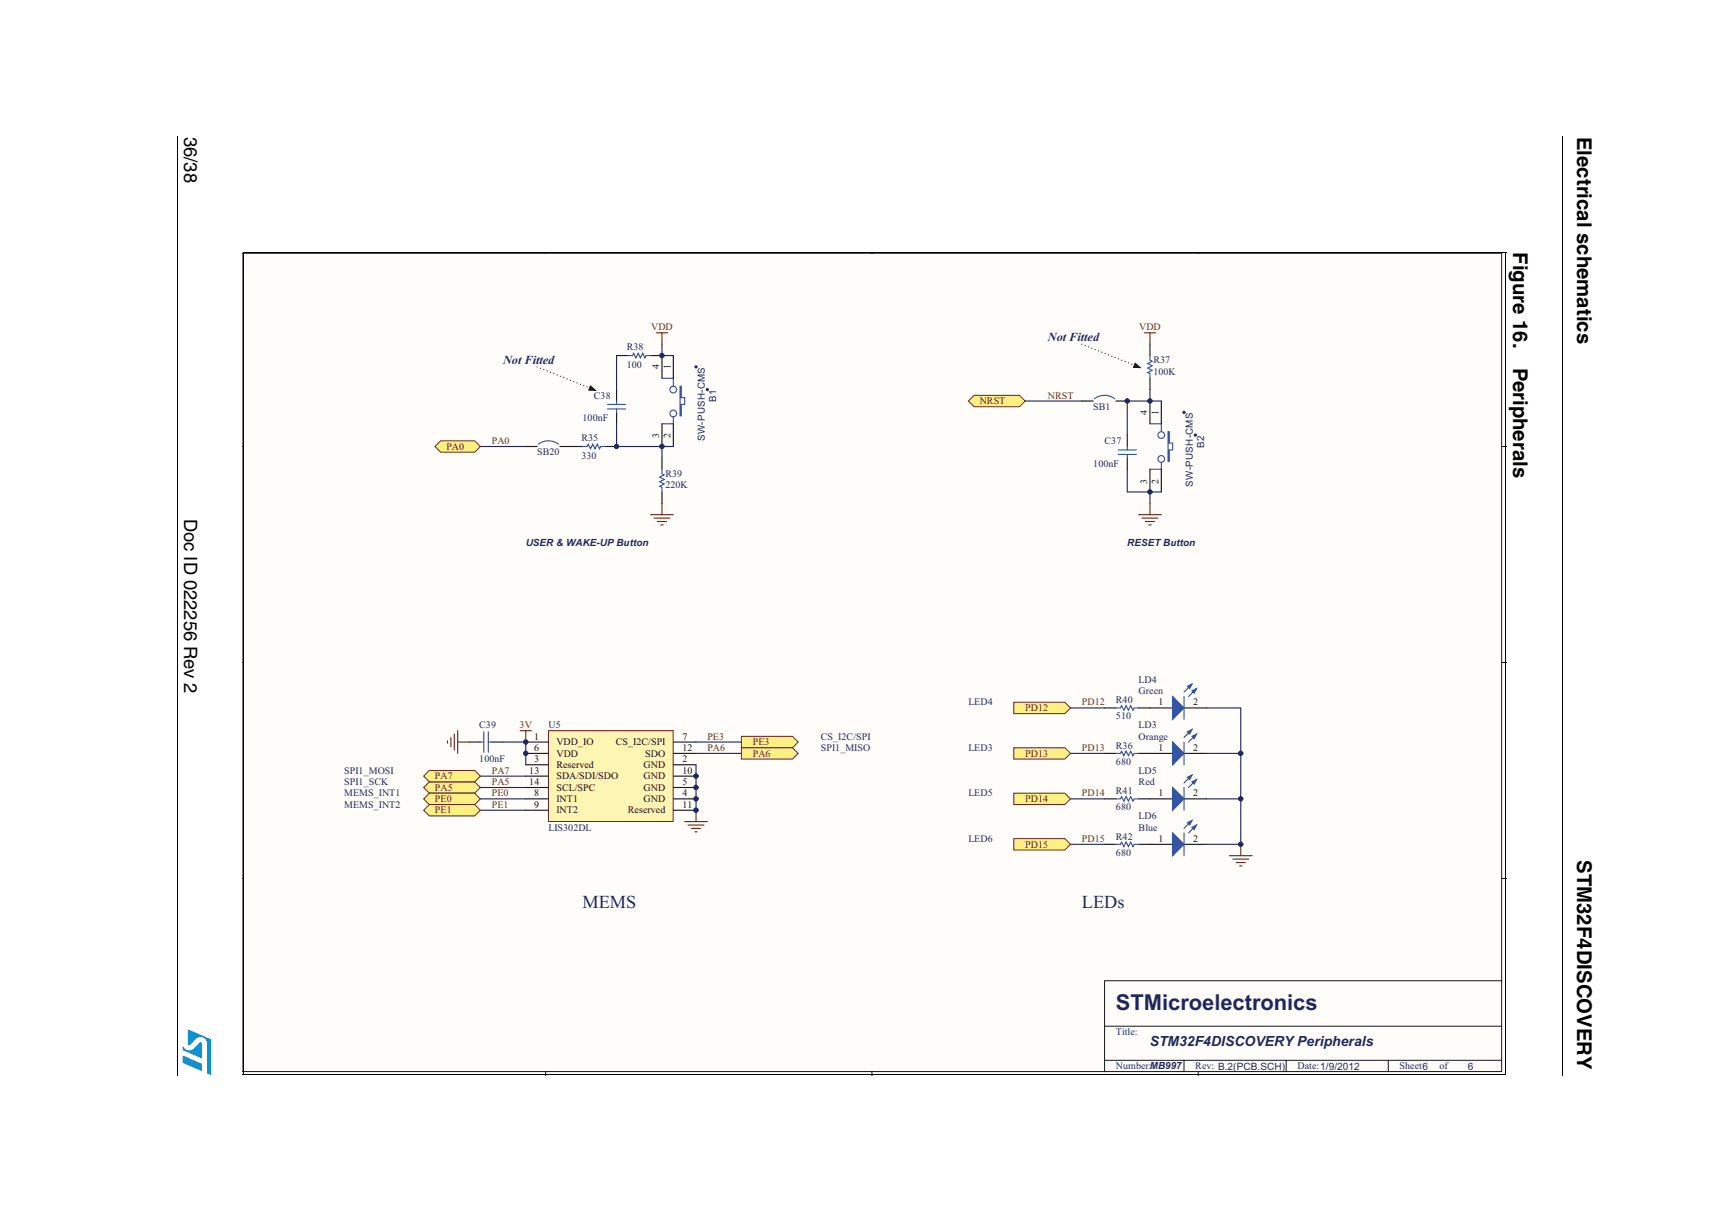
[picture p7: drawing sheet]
<svg xmlns="http://www.w3.org/2000/svg" width="297mm" height="210mm" viewBox="0 0 297 210" stroke-linecap="round" stroke-linejoin="round" font-family="sans-serif">
<g fill="#009ad9">
<path d="M31.6 182.8l3.4 1.4v1.3l-3.4-1.4z"/>
<path d="M32.5 178.3l4.1 1.7v6.2l-.7-.3v-5.2a1.13 1.13 0 0 0-.8-1 1.13 1.13 0 0 0-1.2 .3l-1 1-.3-.1z"/>
<path d="M31.7 181.2a1.18 1.18 0 0 0 1.8 .4l1.1-1.1 .3 .1 .1 2.7-3.4-1.4z"/>
</g>
<path d="M30.6 23.6l.2 .1zM270.6 23.6l.2 .1z" fill="#000"/>
<path d="M30.7 23.7v162.6M270.7 23.7v162.6" fill="none" stroke="#000" stroke-width=".17"/>
<path d="M42 43.6h218.9v142.6h-218.9z" fill="#fff"/>
<g fill="#fffdf9">
<path d="M42 43.6h218.9v142.6h-218.9z"/>
<path d="M42 43.9h218.1v141.7h-218.1z"/>
</g>
<g fill="none" stroke="#151717" stroke-width=".17">
<path d="M42 43.9h218.1v141.7h-218.1M94.5 43.6v.3M151 43.6v.3M207.5 43.6v.3M260.1 77.3h.8M260.1 114.7h.8M260.1 152.1h.8M191.3 177.7h68.8M260.1 169.9h-68.8v15.7M94.5 185.6v.6M151 185.6v.6M191.3 183.6h68.8"/>
<path d="M205.1 183.6v2M207.5 185.6v.6M222.8 183.6v2M240.5 183.6v2"/>
</g>
<path d="M199.2 138.4h3.9M205.1 138.4h3.9" fill="none" stroke="#151717" stroke-width=".2"/>
<path d="M203.1 136.4l2 2-2 1.9z" fill="#3353a4"/>
<path d="M203.1 136.4l2 2-2 1.9zM206.4 134.2l-1.3 1.4M207.2 135l-1.3 1.4" fill="none" stroke="#3353a4" stroke-width=".2"/>
<path d="M206.4 135.4l.8-.4-.4 .8z" fill="#3353a4"/>
<path d="M206.4 135.4l.8-.4-.4 .8z" fill="none" stroke="#3353a4" stroke-width=".2"/>
<path d="M205.7 134.6l.7-.4-.3 .8z" fill="#3353a4"/>
<path d="M205.1 136.4v3.9M205.7 134.6l.7-.4-.3 .8z" fill="none" stroke="#3353a4" stroke-width=".2"/>
<path d="M199.2 130.5h3.9M205.1 130.5h3.9" fill="none" stroke="#151717" stroke-width=".2"/>
<path d="M203.1 128.5l2 2-2 1.9z" fill="#3353a4"/>
<path d="M203.1 128.5l2 2-2 1.9zM206.4 126.3l-1.3 1.4M207.2 127.1l-1.3 1.4" fill="none" stroke="#3353a4" stroke-width=".2"/>
<path d="M206.4 127.5l.8-.4-.4 .8z" fill="#3353a4"/>
<path d="M206.4 127.5l.8-.4-.4 .8z" fill="none" stroke="#3353a4" stroke-width=".2"/>
<path d="M205.7 126.7l.7-.4-.3 .8z" fill="#3353a4"/>
<path d="M205.1 128.5v3.9M205.7 126.7l.7-.4-.3 .8z" fill="none" stroke="#3353a4" stroke-width=".2"/>
<path d="M199.2 146.2h3.9M205.1 146.2h3.9" fill="none" stroke="#151717" stroke-width=".2"/>
<path d="M203.1 144.3l2 1.9-2 2z" fill="#3353a4"/>
<path d="M203.1 144.3l2 1.9-2 2zM206.4 142.1l-1.3 1.4M207.2 142.9l-1.3 1.4" fill="none" stroke="#3353a4" stroke-width=".2"/>
<path d="M206.4 143.3l.8-.4-.4 .8z" fill="#3353a4"/>
<path d="M206.4 143.3l.8-.4-.4 .8z" fill="none" stroke="#3353a4" stroke-width=".2"/>
<path d="M205.7 142.5l.7-.4-.3 .8z" fill="#3353a4"/>
<path d="M205.1 144.3v3.9M205.7 142.5l.7-.4-.3 .8z" fill="none" stroke="#3353a4" stroke-width=".2"/>
<path d="M199.2 122.6h3.9M205.1 122.6h3.9" fill="none" stroke="#151717" stroke-width=".2"/>
<path d="M203.1 120.6l2 2-2 2z" fill="#3353a4"/>
<path d="M206.4 118.5l-1.3 1.4M207.2 119.3l-1.3 1.3M203.1 120.6l2 2-2 2z" fill="none" stroke="#3353a4" stroke-width=".2"/>
<path d="M206.4 119.7l.8-.4-.4 .7z" fill="#3353a4"/>
<path d="M206.4 119.7l.8-.4-.4 .7z" fill="none" stroke="#3353a4" stroke-width=".2"/>
<path d="M205.7 118.9l.7-.4-.3 .8z" fill="#3353a4"/>
<path d="M205.7 118.9l.7-.4-.3 .8zM193.3 122.6h.8l.2-.4 .4 .8 .3-.8 .4 .8 .4-.8 .4 .8 .2-.4h.8M193.3 130.5h.8l.2-.4 .4 .8 .3-.8 .4 .8 .4-.8 .4 .8 .2-.4h.8M193.3 138.4h.8l.2-.4 .4 .7 .3-.7 .4 .7 .4-.7 .4 .7 .2-.3h.8M205.1 120.6v4M193.3 146.2h.8l.2-.4 .4 .8 .3-.8 .4 .8 .4-.8 .4 .8 .2-.4h.8" fill="none" stroke="#3353a4" stroke-width=".2"/>
<path d="M185.4 130.5h5.9M185.4 138.4h5.9M185.4 122.6h5.9M209 122.6h5.9v23.6h-5.9M209 130.5h5.9M209 138.4h5.9M185.4 146.2h5.9" fill="none" stroke="#1e2760" stroke-width=".2"/>
<path d="M212.9 148.2h4M213.5 148.8h2.8M214.1 149.4h1.6M214.7 150h.4M214.9 146.2v2" fill="none" stroke="#701f1e" stroke-width=".2"/>
<path d="M191.3 122.6h2M191.3 130.5h2M191.3 138.4h2M197.2 122.6h2M197.2 130.5h2M197.2 138.4h2M191.3 146.2h2M197.2 146.2h2" fill="none" stroke="#151717" stroke-width=".2"/>
<path d="M175.6 121.6h8.8l1 1-1 1h-8.8z" fill-rule="evenodd" fill="#fbf182"/>
<path d="M175.6 121.6h8.8l1 1-1 1h-8.8z" fill="none" stroke="#701f1e" stroke-width=".17"/>
<path d="M113.7 57.6h1.9M114.7 57.6v2M112.7 89.1h3.9M113.3 89.7h2.7M113.9 90.3h1.5M114.5 90.9h.3M114.7 87.2v1.9" fill="none" stroke="#701f1e" stroke-width=".2"/>
<path d="M106.8 67.5v2M106.8 71.4v2M114.7 61.6v3.9M114.7 73.4v3.9M114.7 79.3v2M116.6 61.6v3.9M116.6 73.4v3.9M114.7 85.2v2" fill="none" stroke="#151717" stroke-width=".2"/>
<g fill="none" stroke="#3353a4" stroke-width=".2">
<path d="M105.2 70h3.2M105.2 70.8h3.2M106.8 69.5v.5M106.8 70.8v.6M114.7 65.5h1.9v1.4M116.6 72.2v1.2h-1.9M117.8 66.9h.2v2h.6v1.1h-.6v2h-.2zM114.7 81.3v.8l.3 .2-.7 .3 .7 .4-.7 .4 .7 .4-.7 .4 .4 .2v.8"/>
<circle cx="116.6" cy="67.5" r=".58"/>
<circle cx="116.6" cy="71.6" r=".58"/>
</g>
<path d="M83.2 77.3h7.9" fill="none" stroke="#1e2760" stroke-width=".2"/>
<circle cx="122.5" cy="67.5" r=".19" fill="#1e2760"/>
<circle cx="122.5" cy="67.5" r=".19" fill="none" stroke="#1e2760" stroke-width=".17"/>
<circle cx="120.5" cy="63.5" r=".19" fill="#1e2760"/>
<circle cx="120.5" cy="63.5" r=".19" fill="none" stroke="#1e2760" stroke-width=".17"/>
<path d="M91.1 77.3h1.9M97 77.3h1.9" fill="none" stroke="#151717" stroke-width=".2"/>
<path d="M93.2 76.9a2.94 2.94 0 0 1 3.6 0" fill="none" stroke="#3353a4" stroke-width=".2"/>
<path d="M106.8 61.6v5.9M106.8 73.4v3.9h7.9M116.6 77.3h-1.9v2" fill="none" stroke="#1e2760" stroke-width=".2"/>
<path d="M76.3 76.3h5.9l1 1-1 1h-5.9l-1-1z" fill-rule="evenodd" fill="#fbf182"/>
<path d="M76.3 76.3h5.9l1 1-1 1h-5.9l-1-1z" fill="none" stroke="#701f1e" stroke-width=".17"/>
<path d="M98.9 77.3h2M104.8 77.3h2M106.8 61.6h2M112.7 61.6h2" fill="none" stroke="#151717" stroke-width=".2"/>
<path d="M100.9 77.3h.8l.2-.4 .4 .8 .4-.8 .4 .8 .3-.8 .4 .8 .2-.4h.8M108.8 61.6h.7l.2-.4 .4 .8 .4-.8 .4 .8 .4-.8 .4 .8 .2-.4h.8" fill="none" stroke="#3353a4" stroke-width=".2"/>
<path d="M114.7 59.6v2h1.9" fill="none" stroke="#1e2760" stroke-width=".2"/>
<path d="M168.7 68.5h7.9l1 1-1 .9h-7.9l-1-.9z" fill-rule="evenodd" fill="#fbf182"/>
<path d="M168.7 68.5h7.9l1 1-1 .9h-7.9l-1-.9z" fill="none" stroke="#701f1e" stroke-width=".17"/>
<path d="M198.2 57.6h2M199.2 57.6v2M197.2 89.1h3.9M197.8 89.7h2.8M198.4 90.3h1.6M199 90.9h.4M199.2 87.2v1.9" fill="none" stroke="#701f1e" stroke-width=".2"/>
<path d="M199.2 59.6v2M195.2 75.4v1.9M195.2 79.3v2M199.2 65.5v2M199.2 69.5v3.9M201.1 69.5v3.9M199.2 81.3v3.9M201.1 81.3v3.9" fill="none" stroke="#151717" stroke-width=".2"/>
<g fill="none" stroke="#3353a4" stroke-width=".2">
<path d="M193.7 78.7h3.1M193.7 77.9h3.1M195.2 77.3v.6M195.2 78.7v.6M199.2 61.6v.8l.4 .2-.8 .4 .8 .4-.8 .3 .8 .4-.8 .4 .4 .2v.8M199.2 73.4h1.9v1.4M202.3 74.8h.2v1.9h.6v1.2h-.6v2h-.2zM201.1 80.1v1.2h-1.9"/>
<circle cx="201.1" cy="79.5" r=".58"/>
<circle cx="201.1" cy="75.4" r=".58"/>
</g>
<path d="M177.6 69.5h9.8" fill="none" stroke="#1e2760" stroke-width=".2"/>
<circle cx="207" cy="75.3" r=".19" fill="#1e2760"/>
<circle cx="207" cy="75.3" r=".19" fill="none" stroke="#1e2760" stroke-width=".17"/>
<circle cx="205.1" cy="71.4" r=".19" fill="#1e2760"/>
<circle cx="205.1" cy="71.4" r=".19" fill="none" stroke="#1e2760" stroke-width=".17"/>
<path d="M187.4 69.5h1.9M193.3 69.5h1.9" fill="none" stroke="#151717" stroke-width=".2"/>
<path d="M189.5 69.1a2.94 2.94 0 0 1 3.6 0" fill="none" stroke="#3353a4" stroke-width=".2"/>
<path d="M199.2 67.5v2M201.1 69.5h-5.9v5.9M195.2 81.3v3.9h4M201.1 85.2h-1.9v2" fill="none" stroke="#1e2760" stroke-width=".2"/>
<path d="M197.2 63.5l-9.8-3.9" fill="none" stroke="#151717" stroke-width=".2" stroke-dasharray="0 .6"/>
<path d="M196.6 62.9l.9 .8-1.2-.1z" fill="#151717"/>
<path d="M196.6 62.9l.9 .8-1.2-.1z" fill="none" stroke="#151717" stroke-width=".17"/>
<path d="M175.6 129.5h8.8l1 1-1 1h-8.8z" fill-rule="evenodd" fill="#fbf182"/>
<path d="M175.6 129.5h8.8l1 1-1 1h-8.8z" fill="none" stroke="#701f1e" stroke-width=".17"/>
<path d="M175.6 137.4h8.8l1 1-1 .9h-8.8z" fill-rule="evenodd" fill="#fbf182"/>
<path d="M175.6 137.4h8.8l1 1-1 .9h-8.8z" fill="none" stroke="#701f1e" stroke-width=".17"/>
<path d="M175.6 145.2h8.8l1 1-1 1h-8.8z" fill-rule="evenodd" fill="#fbf182"/>
<path d="M175.6 145.2h8.8l1 1-1 1h-8.8z" fill="none" stroke="#701f1e" stroke-width=".17"/>
<path d="M74.4 135.4h7.8l1 1-1 1h-7.8l-1-1z" fill-rule="evenodd" fill="#fbf182"/>
<path d="M74.4 135.4h7.8l1 1-1 1h-7.8l-1-1z" fill="none" stroke="#701f1e" stroke-width=".17"/>
<path d="M74.4 133.4h7.8l1 1-1 1h-7.8l-1-1z" fill-rule="evenodd" fill="#fbf182"/>
<path d="M74.4 133.4h7.8l1 1-1 1h-7.8l-1-1z" fill="none" stroke="#701f1e" stroke-width=".17"/>
<path d="M74.4 137.4h7.8l1 1-1 .9h-7.8l-1-.9z" fill-rule="evenodd" fill="#fbf182"/>
<path d="M74.4 137.4h7.8l1 1-1 .9h-7.8l-1-.9z" fill="none" stroke="#701f1e" stroke-width=".17"/>
<path d="M77.5 128.3v.4M78.1 127.7v1.6M78.7 127.1v2.8M79.3 128.5h1.9M79.3 126.5v4M90.1 126.5h1.9M91.1 126.5v2" fill="none" stroke="#701f1e" stroke-width=".2"/>
<path d="M83.2 134.4h7.9M83.2 138.4h7.9M83.2 136.4h7.9M87.1 128.5h4v3.9M83.2 140.3h7.9" fill="none" stroke="#1e2760" stroke-width=".2"/>
<path d="M81.2 128.5h2M85.2 128.5h1.9" fill="none" stroke="#151717" stroke-width=".2"/>
<path d="M83.2 128.5h.6M83.8 126.7v3.6M84.6 128.5h.6M84.6 126.7v3.6" fill="none" stroke="#3353a4" stroke-width=".2"/>
<path d="M74.4 139.3h7.8l1 1-1 1h-7.8l-1-1z" fill-rule="evenodd" fill="#fbf182"/>
<path d="M74.4 139.3h7.8l1 1-1 1h-7.8l-1-1z" fill="none" stroke="#701f1e" stroke-width=".17"/>
<path d="M120.5 130.5h7.9M120.5 128.5h7.9M120.5 132.4v7.9" fill="none" stroke="#1e2760" stroke-width=".2"/>
<path d="M118.6 142.3h3.9M119.2 142.9h2.7M119.8 143.5h1.5M120.4 144.1h.3M120.5 140.3v2" fill="none" stroke="#701f1e" stroke-width=".2"/>
<path d="M128.4 127.5h8.9l.9 1-.9 1h-8.9z" fill-rule="evenodd" fill="#fbf182"/>
<path d="M128.4 127.5h8.9l.9 1-.9 1h-8.9z" fill="none" stroke="#701f1e" stroke-width=".17"/>
<path d="M128.4 129.5h8.9l.9 1-.9 1h-8.9z" fill-rule="evenodd" fill="#fbf182"/>
<path d="M128.4 129.5h8.9l.9 1-.9 1h-8.9z" fill="none" stroke="#701f1e" stroke-width=".17"/>
<path d="M102.9 67.5l-9.9-4" fill="none" stroke="#151717" stroke-width=".2" stroke-dasharray="0 .6"/>
<path d="M102.3 66.8l.8 .8h-1.1z" fill="#151717"/>
<path d="M102.3 66.8l.8 .8h-1.1z" fill="none" stroke="#151717" stroke-width=".17"/>
<path d="M95 126.5h21.6v15.8h-21.6z" fill="#fcf6b2"/>
<path d="M95 126.5h21.6v15.8h-21.6z" fill="none" stroke="#701f1e" stroke-width=".17"/>
<g fill="none" stroke="#151717" stroke-width=".2">
<path d="M91.1 128.5h3.9M91.1 132.4h3.9M91.1 138.4h3.9M91.1 136.4h3.9M91.1 130.5h3.9M91.1 134.4h3.9M116.6 128.5h3.9M116.6 132.4h3.9M116.6 138.4h3.9M116.6 136.4h3.9M116.6 130.5h3.9M116.6 134.4h3.9"/>
<path d="M91.1 140.3h3.9M116.6 140.3h3.9"/>
</g>
<circle cx="91.1" cy="130.5" r=".38" fill="#1e2760"/>
<circle cx="91.1" cy="130.5" r=".38" fill="none" stroke="#1e2760" stroke-width=".17"/>
<circle cx="91.1" cy="128.5" r=".38" fill="#1e2760"/>
<circle cx="91.1" cy="128.5" r=".38" fill="none" stroke="#1e2760" stroke-width=".17"/>
<circle cx="106.8" cy="77.3" r=".38" fill="#1e2760"/>
<circle cx="106.8" cy="77.3" r=".38" fill="none" stroke="#1e2760" stroke-width=".17"/>
<circle cx="114.6" cy="77.3" r=".38" fill="#1e2760"/>
<circle cx="114.6" cy="77.3" r=".38" fill="none" stroke="#1e2760" stroke-width=".17"/>
<circle cx="114.6" cy="61.6" r=".38" fill="#1e2760"/>
<circle cx="114.6" cy="61.6" r=".38" fill="none" stroke="#1e2760" stroke-width=".17"/>
<circle cx="120.5" cy="140.3" r=".38" fill="#1e2760"/>
<circle cx="120.5" cy="140.3" r=".38" fill="none" stroke="#1e2760" stroke-width=".17"/>
<circle cx="120.5" cy="138.3" r=".38" fill="#1e2760"/>
<circle cx="120.5" cy="138.3" r=".38" fill="none" stroke="#1e2760" stroke-width=".17"/>
<circle cx="120.5" cy="136.4" r=".38" fill="#1e2760"/>
<circle cx="120.5" cy="136.4" r=".38" fill="none" stroke="#1e2760" stroke-width=".17"/>
<circle cx="120.5" cy="134.4" r=".38" fill="#1e2760"/>
<circle cx="120.5" cy="134.4" r=".38" fill="none" stroke="#1e2760" stroke-width=".17"/>
<circle cx="195.2" cy="69.4" r=".38" fill="#1e2760"/>
<circle cx="195.2" cy="69.4" r=".38" fill="none" stroke="#1e2760" stroke-width=".17"/>
<circle cx="199.2" cy="85.2" r=".38" fill="#1e2760"/>
<circle cx="199.2" cy="85.2" r=".38" fill="none" stroke="#1e2760" stroke-width=".17"/>
<circle cx="199.2" cy="69.4" r=".38" fill="#1e2760"/>
<circle cx="199.2" cy="69.4" r=".38" fill="none" stroke="#1e2760" stroke-width=".17"/>
<circle cx="214.9" cy="146.2" r=".38" fill="#1e2760"/>
<circle cx="214.9" cy="146.2" r=".38" fill="none" stroke="#1e2760" stroke-width=".17"/>
<circle cx="214.9" cy="138.3" r=".38" fill="#1e2760"/>
<circle cx="214.9" cy="138.3" r=".38" fill="none" stroke="#1e2760" stroke-width=".17"/>
<circle cx="214.9" cy="130.5" r=".38" fill="#1e2760"/>
<circle cx="214.9" cy="130.5" r=".38" fill="none" stroke="#1e2760" stroke-width=".17"/>
<path d="M42.1 43.8h218.8M42.1 43.7v142.4M260.8 43.8v142.4M42 186.1h218.8" fill="none" stroke="#000" stroke-width=".17"/>
<text font-size="3.8" fill="#1e2760" x="193.3" y="174.9">STMicroelectronics</text>
<g font-size="3.5">
<text x="273.2" y="23.7" transform="rotate(90 273.2 23.7)">Electrical schematics</text>
<text x="262.1" y="43.7" transform="rotate(90 262.1 43.7)">Figure 16.</text>
<text x="262.1" y="63.7" transform="rotate(90 262.1 63.7)">Peripherals</text>
<text x="273.2" y="149" transform="rotate(90 273.2 149)">STM32F4DISCOVERY</text>
</g>
<g font-size="3.2">
<text x="31.9" y="23.7" transform="rotate(90 31.9 23.7)">36/38</text>
<text x="31.9" y="89.8" transform="rotate(90 31.9 89.8)">Doc ID 022256 Rev 2</text>
</g>
<g font-size="3.2" fill="#1e2760">
<text x="100.9" y="157.3">MEMS</text>
<text x="187.4" y="157.3">LEDs</text>
</g>
<text font-size="2.4" fill="#1e2760" x="199.2" y="181.1">STM32F4DISCOVERYPeripherals</text>
<g font-size="2.1" fill="#1e2760">
<text x="181.5" y="59.1">Not Fitted</text>
<text x="87.1" y="63.1">Not Fitted</text>
</g>
<text font-size="1.8" fill="#1e2760" x="254.2" y="185.2">6</text>
<g font-size="1.7" fill="#701f1e">
<text x="112.8" y="57.2">VDD</text>
<text x="197.3" y="57.2">VDD</text>
<text x="169.7" y="70">NRST</text>
<text x="181.5" y="69">NRST</text>
<text x="77.3" y="77.9">PA0</text>
<text x="85.2" y="76.9">PA0</text>
<text x="177.6" y="123.2">PD12</text>
<text x="187.4" y="122.2">PD12</text>
<text x="90" y="126.1">3V</text>
<text x="122.5" y="130.1">PA6</text>
<text x="122.5" y="128.1">PE3</text>
<text x="130.4" y="129.1">PE3</text>
<text x="130.4" y="131">PA6</text>
<text x="177.6" y="131">PD13</text>
<text x="187.4" y="130.1">PD13</text>
<text x="75.3" y="136.9">PA5</text>
<text x="75.3" y="135">PA7</text>
<text x="85.2" y="136">PA5</text>
<text x="85.2" y="134">PA7</text>
<text x="85.2" y="137.9">PE0</text>
<text x="187.4" y="137.9">PD14</text>
<text x="75.3" y="138.9">PE0</text>
<text x="75.3" y="140.9">PE1</text>
<text x="85.2" y="139.9">PE1</text>
<text x="177.6" y="138.9">PD14</text>
<text x="177.6" y="146.8">PD15</text>
<text x="187.4" y="145.8">PD15</text>
</g>
<g font-size="1.7" fill="#1e2760">
<text x="108.6" y="60.6">R38</text>
<text x="108.6" y="63.7">100</text>
<text x="199.8" y="62.9">R37</text>
<text x="199.8" y="64.9">100K</text>
<text x="102.9" y="69">C38</text>
<text x="124" y="69.7" transform="rotate(-90 124 69.7)">B1</text>
<text x="189.3" y="71">SB1</text>
<text x="100.7" y="76.3">R35</text>
<text x="100.9" y="73">100nF</text>
<text x="122.1" y="76.4" transform="rotate(-90 122.1 76.4)">SW-PUSH-CMS</text>
<text x="191.3" y="76.9">C37</text>
<text x="208.5" y="77.5" transform="rotate(-90 208.5 77.5)">B2</text>
<text x="93" y="78.9">SB20</text>
<text x="100.7" y="79.5">330</text>
<text x="115.2" y="82.6">R39</text>
<text x="189.3" y="80.8">100nF</text>
<text x="115.2" y="84.6">220K</text>
<text x="206.6" y="84.3" transform="rotate(-90 206.6 84.3)">SW-PUSH-CMS</text>
<text x="91.1" y="94.6">USER &amp; WAKE-UP Button</text>
<text x="195.2" y="94.6">RESET Button</text>
<text x="197.2" y="118.2">LD4</text>
<text x="167.7" y="122.2">LED4</text>
<text x="193.3" y="121.8">R40</text>
<text x="193.3" y="124.5">510</text>
<text x="197.2" y="120.2">Green</text>
<text x="83" y="126.1">C39</text>
<text x="95" y="126.1">U5</text>
<text x="142.2" y="130.1">SPI1_MISO</text>
<text x="142.2" y="128.1">CS_I2C/SPI</text>
<text x="167.7" y="130.1">LED3</text>
<text x="193.3" y="129.7">R36</text>
<text x="197.2" y="126.1">LD3</text>
<text x="197.2" y="128.1">Orange</text>
<text x="59.6" y="134">SPI1_MOSI</text>
<text x="59.6" y="136">SPI1_SCK</text>
<text x="59.6" y="137.9">MEMS_INT1</text>
<text x="83" y="132">100nF</text>
<text x="167.7" y="137.9">LED5</text>
<text x="193.3" y="132.4">680</text>
<text x="193.3" y="137.5">R41</text>
<text x="197.2" y="134">LD5</text>
<text x="197.2" y="136">Red</text>
<text x="59.6" y="139.9">MEMS_INT2</text>
<text x="95" y="143.8">LIS302DL</text>
<text x="193.3" y="140.3">680</text>
<text x="197.2" y="141.9">LD6</text>
<text x="197.2" y="143.8">Blue</text>
<text x="167.7" y="145.8">LED6</text>
<text x="193.3" y="145.4">R42</text>
<text x="193.3" y="148.2">680</text>
<text x="193.3" y="179.3">Title:</text>
<text x="193.3" y="185.2">Number:MB997</text>
<text x="207" y="185.2">Rev: B.2(PCB.SCH)</text>
<text x="224.7" y="185.2">Date:1/9/2012</text>
<text x="242.4" y="185.2">Sheet6</text>
<text x="249.3" y="185.2">of</text>
</g>
<g font-size="1.7" fill="#151717">
<text x="114.2" y="63.9" transform="rotate(-90 114.2 63.9)">4</text>
<text x="116.1" y="63.9" transform="rotate(-90 116.1 63.9)">1</text>
<text x="198.7" y="71.8" transform="rotate(-90 198.7 71.8)">4</text>
<text x="200.6" y="71.8" transform="rotate(-90 200.6 71.8)">1</text>
<text x="114.2" y="75.9" transform="rotate(-90 114.2 75.9)">3</text>
<text x="116.1" y="75.9" transform="rotate(-90 116.1 75.9)">2</text>
<text x="198.7" y="83.7" transform="rotate(-90 198.7 83.7)">3</text>
<text x="200.6" y="83.7" transform="rotate(-90 200.6 83.7)">2</text>
<text x="200.6" y="122.2">1</text>
<text x="206.6" y="122.2">2</text>
<text x="92.5" y="128.1">1</text>
<text x="92.5" y="130.1">6</text>
<text x="96.4" y="129.1">VDD_IO</text>
<text x="96.4" y="131">VDD</text>
<text x="106.7" y="129.1">CS_I2C/SPI</text>
<text x="111.8" y="131">SDO</text>
<text x="118.2" y="128.1">7</text>
<text x="118.2" y="130.1">12</text>
<text x="200.6" y="130.1">1</text>
<text x="206.6" y="130.1">2</text>
<text x="91.7" y="134">13</text>
<text x="91.7" y="136">14</text>
<text x="92.5" y="132">3</text>
<text x="92.5" y="137.9">8</text>
<text x="96.4" y="133">Reserved</text>
<text x="96.4" y="135">SDA/SDI/SDO</text>
<text x="96.4" y="136.9">SCL/SPC</text>
<text x="111.5" y="133">GND</text>
<text x="111.5" y="136.9">GND</text>
<text x="111.5" y="135">GND</text>
<text x="118.2" y="132">2</text>
<text x="118.2" y="137.9">4</text>
<text x="118.2" y="136">5</text>
<text x="118.2" y="134">10</text>
<text x="200.6" y="137.9">1</text>
<text x="206.6" y="137.9">2</text>
<text x="92.5" y="139.9">9</text>
<text x="96.4" y="138.9">INT1</text>
<text x="96.4" y="140.9">INT2</text>
<text x="108.8" y="140.9">Reserved</text>
<text x="111.5" y="138.9">GND</text>
<text x="118.2" y="139.9">11</text>
<text x="200.6" y="145.8">1</text>
<text x="206.6" y="145.8">2</text>
</g>
</svg>
